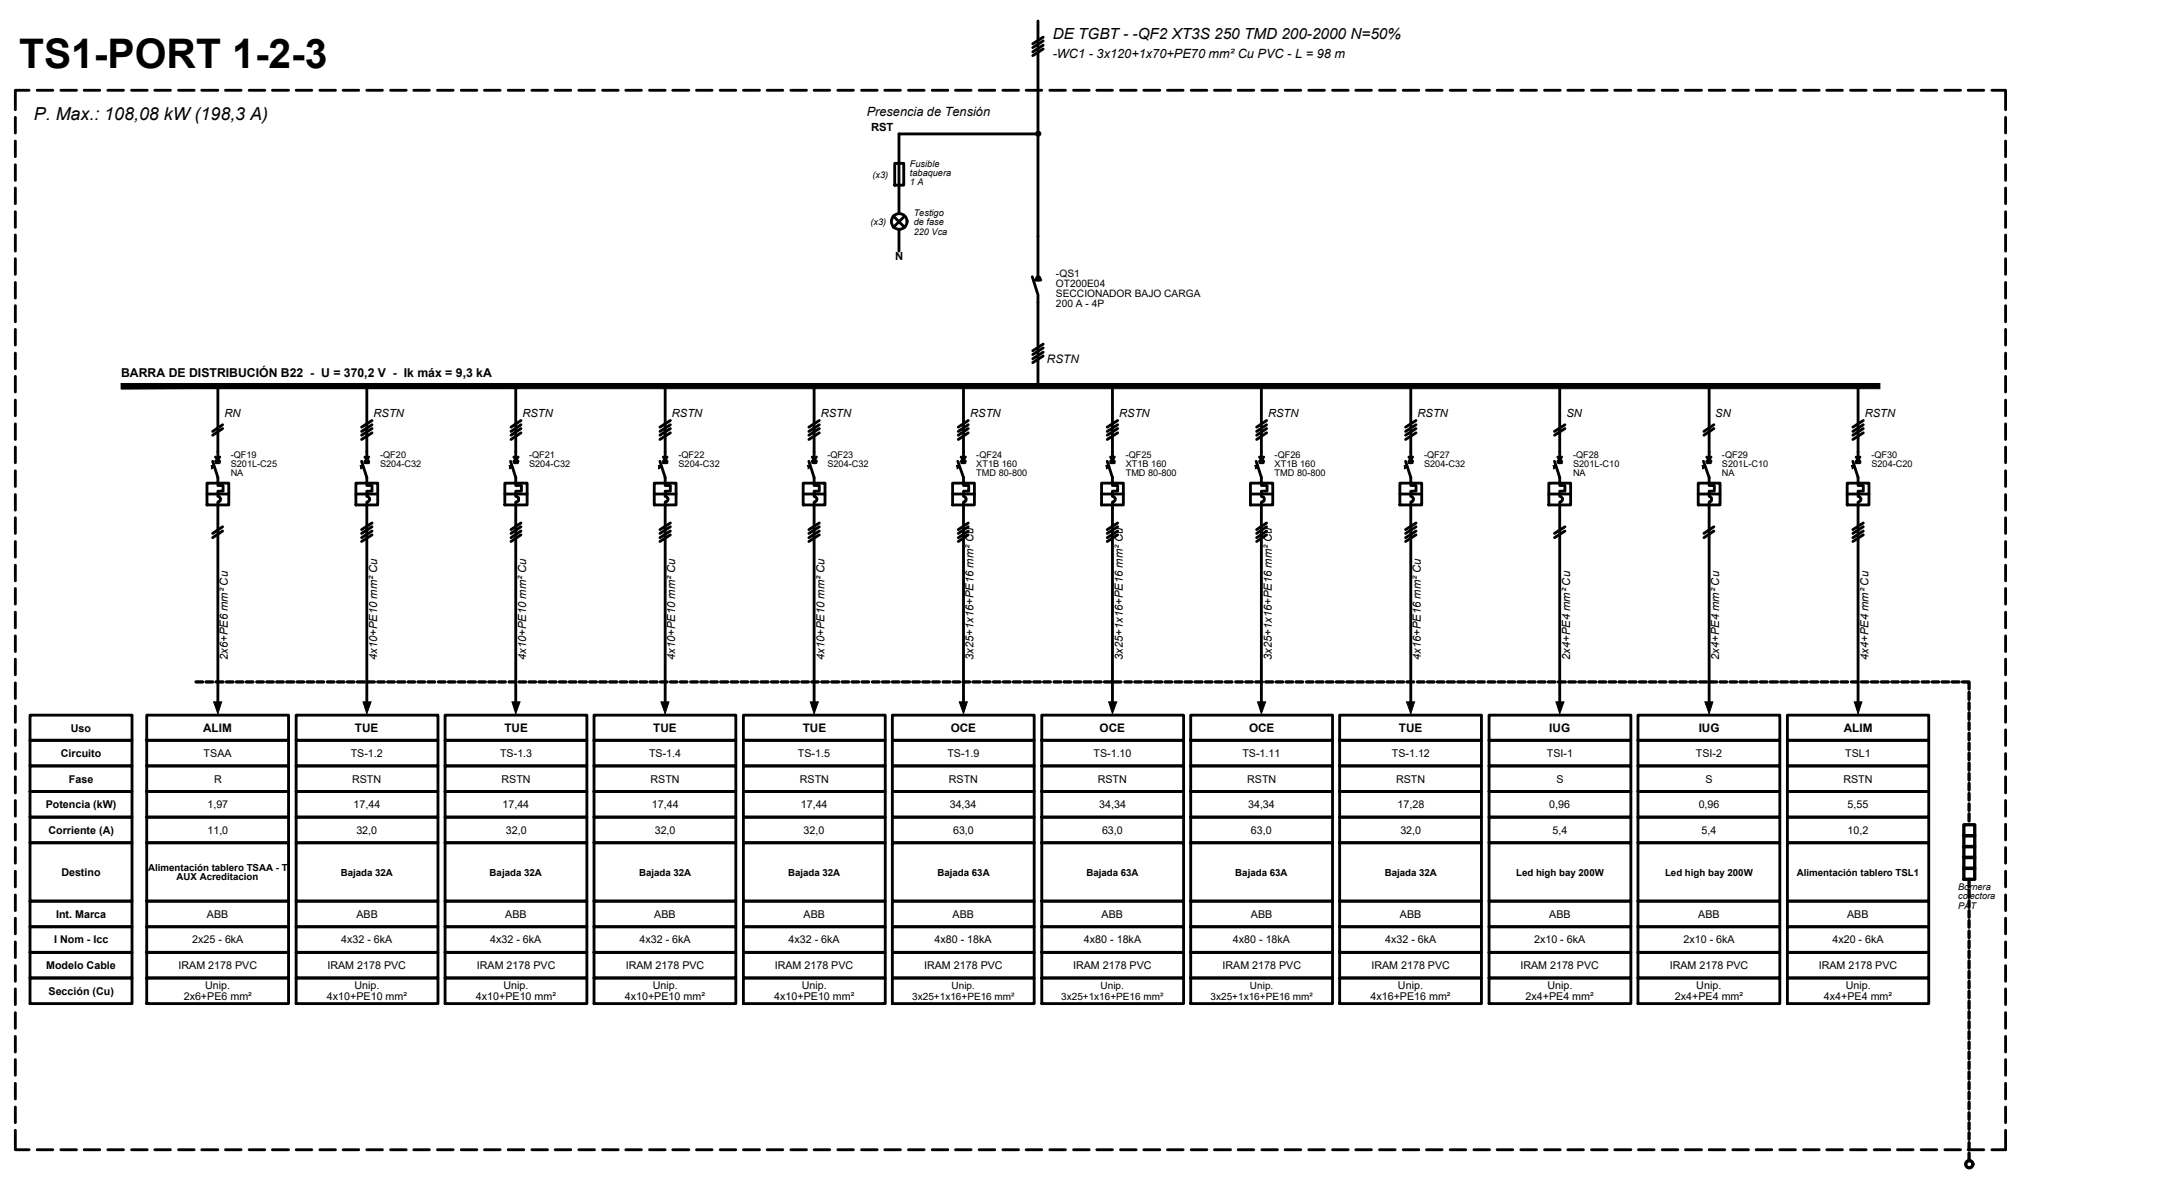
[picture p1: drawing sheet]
<svg xmlns="http://www.w3.org/2000/svg" width="193mm" height="106mm" viewBox="0 0 193 106" stroke-linecap="round" stroke-linejoin="round" font-family="sans-serif">
<!-- layer: UNI-MARCO -->
<g fill="none" stroke="#000" stroke-width=".25">
<path d="M1.4 10.5v1.4M1.4 12.6v1.4M1.4 14.7v1.4M1.4 16.8v1.4M1.4 18.9v1.4M2.6 8.1h-1.2v1.7M3.3 8.1h1.4M5.4 8.1h1.4M7.5 8.1h1.4M9.6 8.1h1.4M11.7 8.1h1.4M13.8 8.1h1.4"/>
<path d="M15.9 8.1h1.4M18 8.1h1.4M20.1 8.1h1.4M22.2 8.1h1.4M24.3 8.1h1.5M26.4 8.1h1.4M28.5 8.1h1.4M30.6 8.1h1.4M32.7 8.1h1.4M34.9 8.1h1.4M36.9 8.1h1.4M39 8.1h1.4"/>
<path d="M41.2 8.1h1.4M43.2 8.1h1.4M45.4 8.1h1.4M47.5 8.1h1.4M49.5 8.1h1.4M51.7 8.1h1.4M53.8 8.1h1.4M55.9 8.1h1.3M58 8.1h1.4M60 8.1h1.5M62.2 8.1h1.4M64.3 8.1h1.4"/>
<path d="M66.4 8.1h1.4M68.5 8.1h1.4M70.6 8.1h1.4M72.7 8.1h1.4M74.8 8.1h1.4M76.9 8.1h1.4M79 8.1h1.4M81.1 8.1h1.4M83.2 8.1h1.4M85.3 8.1h1.4M87.4 8.1h1.4M89.5 8.1h1.4"/>
<path d="M91.6 8.1h1.4M93.7 8.1h1.4M95.8 8.1h1.4M97.9 8.1h1.4M100 8.1h1.4M102.1 8.1h1.4M104.2 8.1h1.4M106.3 8.1h1.4M108.4 8.1h1.4M110.5 8.1h1.4M112.6 8.1h1.4M114.7 8.1h1.4"/>
<path d="M116.8 8.1h1.4M118.9 8.1h1.4M121 8.1h1.4M123.1 8.1h1.4M125.2 8.1h1.4M127.3 8.1h1.4M129.4 8.1h1.4M131.5 8.1h1.4M133.6 8.1h1.4M135.7 8.1h1.4M137.9 8.1h1.3M139.9 8.1h1.4"/>
<path d="M142 8.1h1.4M144.1 8.1h1.5M146.2 8.1h1.4M148.4 8.1h1.3M150.4 8.1h1.5M152.5 8.1h1.4M154.7 8.1h1.4M156.7 8.1h1.4M158.8 8.1h1.4M161 8.1h1.4M163 8.1h1.4M165.2 8.1h1.4"/>
<path d="M167.3 8.1h1.4M169.3 8.1h1.4M171.5 8.1h1.4M173.6 8.1h1.4M175.7 8.1h1.4M177.8 8.1h1.2v1.7M179 10.5v1.4M179 12.6v1.4M179 14.7v1.4M179 16.8v1.4M179 18.9v1.4M1.4 21v1.4"/>
<path d="M1.4 23.1v1.4M1.4 25.2v1.4M1.4 27.3v1.4M1.4 29.4v1.4M1.4 31.5v1.4M1.4 33.6v1.4M1.4 35.7v1.4M1.4 37.8v1.4M1.4 39.9v1.4M179 21v1.4M179 23.1v1.4M179 25.2v1.4"/>
<path d="M179 27.3v1.4M179 29.4v1.4M179 31.5v1.4M179 33.6v1.4M179 35.7v1.4M179 37.8v1.4M179 39.9v1.4M1.4 42v1.4M1.4 44.1v1.4M1.4 46.2v1.4M1.4 48.3v1.4M1.4 50.4v1.4"/>
<path d="M1.4 52.5v1.4M1.4 54.6v1.4M1.4 56.7v1.4M1.4 58.8v1.4M179 42v1.4M179 44.1v1.4M179 46.2v1.4M179 48.3v1.4M179 50.4v1.4M179 52.5v1.4M179 54.6v1.4M179 56.7v1.4"/>
<path d="M179 58.8v1.4M1.4 60.9v1.4M1.4 63v1.4M1.4 65.1v1.4M1.4 67.2v1.4M1.4 69.3v1.5M1.4 71.4v1.4M1.4 73.5v1.4M1.4 75.6v1.4M1.4 77.7v1.4M1.4 79.9v1.3M179 60.9v1.4"/>
<path d="M179 63v1.4M179 65.1v1.4M179 67.2v1.4M179 69.3v1.5M179 71.4v1.4M179 73.5v1.4M179 75.6v1.4M179 77.7v1.4M179 79.9v1.3M1.4 81.9v1.4M1.4 84v1.4M1.4 86.2v1.4"/>
<path d="M1.4 88.2v1.4M1.4 90.4v1.3M1.4 92.5v1.4M1.4 94.5v1.4M1.4 96.7v1.4M1.4 98.8v1.4M179 81.9v1.4M179 84v1.4M179 86.2v1.4M179 88.2v1.4M179 90.4v1.3M179 92.5v1.4"/>
<path d="M179 94.5v1.4M179 96.7v1.4M179 98.8v1.4M1.4 100.8v1.8h1.2M3.3 102.6h1.4M5.4 102.6h1.4M7.5 102.6h1.4M9.6 102.6h1.4M11.7 102.6h1.4M13.8 102.6h1.4M15.9 102.6h1.4M18 102.6h1.4"/>
<path d="M20.1 102.6h1.4M22.2 102.6h1.4M24.3 102.6h1.5M26.4 102.6h1.4M28.5 102.6h1.4M30.6 102.6h1.4M32.7 102.6h1.4M34.9 102.6h1.4M36.9 102.6h1.4M39 102.6h1.4M41.2 102.6h1.4M43.2 102.6h1.4"/>
<path d="M45.4 102.6h1.4M47.5 102.6h1.4M49.5 102.6h1.4M51.7 102.6h1.4M53.8 102.6h1.4M55.9 102.6h1.3M58 102.6h1.4M60 102.6h1.5M62.2 102.6h1.4M64.3 102.6h1.4M66.4 102.6h1.4M68.5 102.6h1.4"/>
<path d="M70.6 102.6h1.4M72.7 102.6h1.4M74.8 102.6h1.4M76.9 102.6h1.4M79 102.6h1.4M81.1 102.6h1.4M83.2 102.6h1.4M85.3 102.6h1.4M87.4 102.6h1.4M89.5 102.6h1.4M91.6 102.6h1.4M93.7 102.6h1.4"/>
<path d="M95.8 102.6h1.4M97.9 102.6h1.4M100 102.6h1.4M102.1 102.6h1.4M104.2 102.6h1.4M106.3 102.6h1.4M108.4 102.6h1.4M110.5 102.6h1.4M112.6 102.6h1.4M114.7 102.6h1.4M116.8 102.6h1.4M118.9 102.6h1.4"/>
<path d="M121 102.6h1.4M123.1 102.6h1.4M125.2 102.6h1.4M127.3 102.6h1.4M129.4 102.6h1.4M131.5 102.6h1.4M133.6 102.6h1.4M135.7 102.6h1.4M137.9 102.6h1.3M139.9 102.6h1.4M142 102.6h1.4M144.1 102.6h1.5"/>
<path d="M146.2 102.6h1.4M148.4 102.6h1.3M150.4 102.6h1.5M152.5 102.6h1.4M154.7 102.6h1.4M156.7 102.6h1.4M158.8 102.6h1.4M161 102.6h1.4M163 102.6h1.4M165.2 102.6h1.4M167.3 102.6h1.4M169.3 102.6h1.4"/>
<path d="M171.5 102.6h1.4M173.6 102.6h1.4M175.7 102.6h1.4M179 100.8v1.8h-1.2"/>
</g>
<!-- layer: UNI-LIN -->
<g fill="none" stroke="#000" stroke-width=".25">
<path d="M79.7 19.3l1 1M79.9 14.6h.8v1.9h-.8zM80.7 19.3l-1 1M92.6 11.9h-12.4v7.2M92.6 1.9v22.8M93.1 4.4l-.9 .6M93.1 4l-.9 .6M93.1 3.7l-.9 .5M93.1 3.3l-.9 .6M19.4 34.5v6.8M19.9 38.2l-.9 .6M19.9 37.9l-.9 .6"/>
<path d="M32.7 34.5v6.8M33.2 38.6l-.9 .6M33.2 38.2l-.9 .6M33.2 37.9l-.9 .6M33.2 37.5l-.9 .6M46 34.5v6.8M46.5 38.6l-.9 .6M46.5 38.2l-.9 .6M46.5 37.9l-.9 .6M46.5 37.5l-.9 .6M59.4 34.5v6.8M59.8 38.6l-.9 .6"/>
<path d="M59.8 38.2l-.9 .6M59.8 37.9l-.9 .6M59.8 37.5l-.9 .6M72.7 34.5v6.8M73.1 38.2l-.9 .6M73.1 38.6l-.9 .6M73.1 37.9l-.9 .6M73.1 37.5l-.9 .6M80.2 20.5v1.9M86 34.5v6.8M86.4 38.6l-.9 .6M86.4 38.2l-.9 .6"/>
<path d="M86.4 37.9l-.9 .6M86.4 37.5l-.9 .6M92.1 24.7l.5 1.6v8.2M92.4 25h.5M93.1 31.8l-.9 .6M93.1 31.4l-.9 .6M93.1 31l-.9 .6M93.1 30.7l-.9 .6M99.3 34.5v6.8M99.8 38.6l-1 .6M99.8 38.2l-1 .6M99.8 37.9l-1 .6"/>
<path d="M99.8 37.5l-1 .6M112.6 34.5v6.8M113 38.6l-.8 .6M113 38.2l-.8 .6M113 37.9l-.8 .6M113 37.5l-.8 .6M125.9 34.5v6.8M126.4 38.6l-1 .6M126.4 38.2l-1 .6M126.4 37.9l-1 .6M126.4 37.5l-1 .6M139.2 34.5v6.8"/>
<path d="M139.7 38.2l-1 .6M139.7 37.9l-1 .6M152.5 34.5v6.8M153 38.2l-.9 .6M153 37.9l-.9 .6M165.8 34.5v6.8M166.3 38.6l-.9 .6M166.3 38.2l-.9 .6M166.3 37.9l-.9 .6M166.3 37.5l-.9 .6M18.5 43.1h1.9v2h-1.9zM18.5 44.1h1.9"/>
<path d="M19 41.2l.4 1.4v.7h.5v.5h-.5v.5a.25 .25 0 0 1 .3 .2 .25 .25 0 0 1-.3 .3v18M19.2 40.8l.4 .4M19.3 41.3h.3M19.6 40.8l-.4 .4M19.9 47.4l-.9 .6M19.9 47l-.9 .6M31.8 43.1h1.9v2h-1.9zM31.8 44.1h1.9M32.3 41.2l.4 1.4v.7h.5v.5h-.5v.5a.25 .25 0 0 1 .3 .2 .25 .25 0 0 1-.3 .3v18M32.6 41.3h.3M32.6 40.8l.3 .4M32.9 40.8l-.3 .4"/>
<path d="M33.2 47.7l-.9 .6M33.2 47.4l-.9 .6M33.2 47l-.9 .6M33.2 46.7l-.9 .6M45.1 43.1h1.9v2h-1.9zM45.1 44.1h1.9M45.6 41.2l.4 1.4v.7h.5v.5h-.5v.5a.25 .25 0 0 1 .3 .2 .25 .25 0 0 1-.3 .3v18M45.9 40.8l.3 .4M45.9 41.3h.3M46.2 40.8l-.3 .4M46.5 47.7l-.9 .6M46.5 47.4l-.9 .6"/>
<path d="M46.5 47l-.9 .6M46.5 46.7l-.9 .6M58.4 43.1h1.9v2h-1.9zM58.4 44.1h1.9M58.9 41.2l.5 1.4v.7h.4v.5h-.4v.5a.25 .25 0 0 1 .2 .2 .25 .25 0 0 1-.2 .3v18M59.2 41.3h.3M59.2 40.8l.3 .4M59.5 40.8l-.3 .4M59.8 47.7l-.9 .6M59.8 47.4l-.9 .6M59.8 47l-.9 .6M59.8 46.7l-.9 .6"/>
<path d="M71.7 43.1h1.9v2h-1.9zM71.7 44.1h1.9M72.2 41.2l.5 1.4v.7h.4v.5h-.4v.5a.25 .25 0 0 1 .2 .2 .25 .25 0 0 1-.2 .3v18M72.5 40.8l.4 .4M72.5 41.3h.3M72.9 40.8l-.4 .4M73.1 47.7l-.9 .6M73.1 47.4l-.9 .6M73.1 47l-.9 .6M73.1 46.7l-.9 .6M85 43.1h2v2h-2zM85 44.1h2"/>
<path d="M85.5 41.2l.5 1.4v.7h.5v.5h-.5v.5a.25 .25 0 0 1 .2 .2 .25 .25 0 0 1-.2 .3v18M85.8 40.8l.4 .4M85.8 41.3h.3M86.2 40.8l-.4 .4M86.4 47.7l-.9 .6M86.4 47.4l-.9 .6M86.4 47l-.9 .6M86.4 46.7l-.9 .6M98.3 43.1h2v2h-2zM98.3 44.1h2M98.8 41.2l.5 1.4v.7h.5v.5h-.5v.5a.25 .25 0 0 1 .2 .2 .25 .25 0 0 1-.2 .3v18M99.1 41.3h.4"/>
<path d="M99.1 40.8l.4 .4M99.5 40.8l-.4 .4M99.8 47.7l-1 .6M99.8 47.4l-1 .6M99.8 47l-1 .6M99.8 46.7l-1 .6M111.6 43.1h2v2h-2zM111.6 44.1h2M112.1 41.2l.5 1.4v.7h.5v.5h-.5v.5a.25 .25 0 0 1 .2 .2 .25 .25 0 0 1-.2 .3v18M112.4 40.8l.4 .4M112.5 41.3h.2M112.8 40.8l-.4 .4"/>
<path d="M113 47.7l-.8 .6M113 47.4l-.8 .6M113 47l-.8 .6M113 46.7l-.8 .6M124.9 43.1h2v2h-2zM124.9 44.1h2M125.4 41.2l.5 1.4v.7h.5v.5h-.5v.5a.25 .25 0 0 1 .3 .2 .25 .25 0 0 1-.3 .3v18M125.7 41.3h.3M125.7 40.8l.4 .4M126.1 40.8l-.4 .4M126.4 47.7l-1 .6M126.4 47.4l-1 .6"/>
<path d="M126.4 47l-1 .6M126.4 46.7l-1 .6M138.2 43.1h2v2h-2zM138.2 44.1h2M138.7 41.2l.5 1.4v.7h.5v.5h-.5v.5a.25 .25 0 0 1 .3 .2 .25 .25 0 0 1-.3 .3v18M139 40.8l.4 .4M139.1 41.3h.3M139.4 40.8l-.4 .4M139.7 47.4l-1 .6M139.7 47l-1 .6M151.6 43.1h1.9v2h-1.9zM151.6 44.1h1.9"/>
<path d="M152 41.2l.5 1.4v.7h.5v.5h-.5v.5a.26 .26 0 0 1 .3 .2 .26 .26 0 0 1-.3 .3v18M152.3 40.8l.4 .4M152.4 41.3h.3M152.7 40.8l-.4 .4M153 47.4l-.9 .6M153 47l-.9 .6M164.9 43.1h1.9v2h-1.9zM164.9 44.1h1.9M165.4 41.2l.4 1.4v.7h.5v.5h-.5v.5a.25 .25 0 0 1 .3 .2 .25 .25 0 0 1-.3 .3v18M165.7 41.3h.3M165.7 40.8l.3 .4M166 40.8l-.3 .4"/>
<path d="M166.3 47.7l-.9 .6M166.3 47.4l-.9 .6M166.3 47l-.9 .6M166.3 46.7l-.9 .6"/>
<circle cx="80.3" cy="19.8" r=".7"/>
<circle cx="92.7" cy="11.9" r=".15"/>
<circle cx="92.7" cy="24.8" r=".15"/>
</g>
<!-- layer: UNI-BARRA -->
<path d="M10.8 34.2v.5l157-.5zM10.8 34.7l157-.5v.5z" fill="#000" stroke="#000" stroke-width=".09"/>
<!-- layer: UNI-TABLA -->
<g fill="none" stroke="#000" stroke-width=".25">
<path d="M2.7 63.8h9.1v2.3h-9.1zM2.7 66.1h9.1v2.2h-9.1zM2.7 68.3h9.1v2.3h-9.1zM2.7 70.6h9.1v2.3h-9.1zM2.7 72.9h9.1v2.3h-9.1zM2.7 75.2h9.1v5.2h-9.1zM13.1 63.8h12.7v2.3h-12.7zM13.1 66.1h12.7v2.2h-12.7zM13.1 68.3h12.7v2.3h-12.7zM13.1 70.6h12.7v2.3h-12.7zM13.1 72.9h12.7v2.3h-12.7zM13.1 75.2h12.7v5.2h-12.7z"/>
<path d="M26.4 63.8h12.7v2.3h-12.7zM26.4 66.1h12.7v2.2h-12.7zM26.4 68.3h12.7v2.3h-12.7zM26.4 70.6h12.7v2.3h-12.7zM26.4 72.9h12.7v2.3h-12.7zM26.4 75.2h12.7v5.2h-12.7zM39.7 63.8h12.7v2.3h-12.7zM39.7 66.1h12.7v2.2h-12.7zM39.7 68.3h12.7v2.3h-12.7zM39.7 70.6h12.7v2.3h-12.7zM39.7 72.9h12.7v2.3h-12.7zM39.7 75.2h12.7v5.2h-12.7z"/>
<path d="M53 63.8h12.7v2.3h-12.7zM53 66.1h12.7v2.2h-12.7zM53 68.3h12.7v2.3h-12.7zM53 70.6h12.7v2.3h-12.7zM53 72.9h12.7v2.3h-12.7zM53 75.2h12.7v5.2h-12.7zM66.4 63.8h12.6v2.3h-12.6zM66.4 66.1h12.6v2.2h-12.6zM66.4 68.3h12.6v2.3h-12.6zM66.4 70.6h12.6v2.3h-12.6zM66.4 72.9h12.6v2.3h-12.6zM66.4 75.2h12.6v5.2h-12.6z"/>
<path d="M79.6 63.8h12.7v2.3h-12.7zM79.6 66.1h12.7v2.2h-12.7zM79.6 68.3h12.7v2.3h-12.7zM79.6 70.6h12.7v2.3h-12.7zM79.6 72.9h12.7v2.3h-12.7zM79.6 75.2h12.7v5.2h-12.7zM93 63.8h12.6v2.3h-12.6zM93 66.1h12.6v2.2h-12.6zM93 68.3h12.6v2.3h-12.6zM93 70.6h12.6v2.3h-12.6zM93 72.9h12.6v2.3h-12.6zM93 75.2h12.6v5.2h-12.6z"/>
<path d="M106.3 63.8h12.6v2.3h-12.6zM106.3 66.1h12.6v2.2h-12.6zM106.3 68.3h12.6v2.3h-12.6zM106.3 70.6h12.6v2.3h-12.6zM106.3 72.9h12.6v2.3h-12.6zM106.3 75.2h12.6v5.2h-12.6zM119.6 63.8h12.6v2.3h-12.6zM119.6 66.1h12.6v2.2h-12.6zM119.6 68.3h12.6v2.3h-12.6zM119.6 70.6h12.6v2.3h-12.6zM119.6 72.9h12.6v2.3h-12.6zM119.6 75.2h12.6v5.2h-12.6z"/>
<path d="M132.9 63.8h12.7v2.3h-12.7zM132.9 66.1h12.7v2.2h-12.7zM132.9 68.3h12.7v2.3h-12.7zM132.9 70.6h12.7v2.3h-12.7zM132.9 72.9h12.7v2.3h-12.7zM132.9 75.2h12.7v5.2h-12.7zM146.2 63.8h12.6v2.3h-12.6zM146.2 66.1h12.6v2.2h-12.6zM146.2 68.3h12.6v2.3h-12.6zM146.2 70.6h12.6v2.3h-12.6zM146.2 72.9h12.6v2.3h-12.6zM146.2 75.2h12.6v5.2h-12.6z"/>
<path d="M159.5 63.8h12.6v2.3h-12.6zM159.5 66.1h12.6v2.2h-12.6zM159.5 68.3h12.6v2.3h-12.6zM159.5 70.6h12.6v2.3h-12.6zM159.5 72.9h12.6v2.3h-12.6zM159.5 75.2h12.6v5.2h-12.6zM2.7 80.4h9.1v2.3h-9.1zM2.7 82.7h9.1v2.3h-9.1zM2.7 85h9.1v2.3h-9.1zM2.7 87.3h9.1v2.2h-9.1zM13.1 80.4h12.7v2.3h-12.7zM13.1 82.7h12.7v2.3h-12.7z"/>
<path d="M13.1 85h12.7v2.3h-12.7zM13.1 87.3h12.7v2.2h-12.7zM26.4 80.4h12.7v2.3h-12.7zM26.4 82.7h12.7v2.3h-12.7zM26.4 85h12.7v2.3h-12.7zM26.4 87.3h12.7v2.2h-12.7zM39.7 80.4h12.7v2.3h-12.7zM39.7 82.7h12.7v2.3h-12.7zM39.7 85h12.7v2.3h-12.7zM39.7 87.3h12.7v2.2h-12.7zM53 80.4h12.7v2.3h-12.7zM53 82.7h12.7v2.3h-12.7z"/>
<path d="M53 85h12.7v2.3h-12.7zM53 87.3h12.7v2.2h-12.7zM66.4 80.4h12.6v2.3h-12.6zM66.4 82.7h12.6v2.3h-12.6zM66.4 85h12.6v2.3h-12.6zM66.4 87.3h12.6v2.2h-12.6zM79.6 80.4h12.7v2.3h-12.7zM79.6 82.7h12.7v2.3h-12.7zM79.6 85h12.7v2.3h-12.7zM79.6 87.3h12.7v2.2h-12.7zM93 80.4h12.6v2.3h-12.6zM93 82.7h12.6v2.3h-12.6z"/>
<path d="M93 85h12.6v2.3h-12.6zM93 87.3h12.6v2.2h-12.6zM106.3 80.4h12.6v2.3h-12.6zM106.3 82.7h12.6v2.3h-12.6zM106.3 85h12.6v2.3h-12.6zM106.3 87.3h12.6v2.2h-12.6zM119.6 80.4h12.6v2.3h-12.6zM119.6 82.7h12.6v2.3h-12.6zM119.6 85h12.6v2.3h-12.6zM119.6 87.3h12.6v2.2h-12.6zM132.9 80.4h12.7v2.3h-12.7zM132.9 82.7h12.7v2.3h-12.7z"/>
<path d="M132.9 85h12.7v2.3h-12.7zM132.9 87.3h12.7v2.2h-12.7zM146.2 80.4h12.6v2.3h-12.6zM146.2 82.7h12.6v2.3h-12.6zM146.2 85h12.6v2.3h-12.6zM146.2 87.3h12.6v2.2h-12.6zM159.5 80.4h12.6v2.3h-12.6zM159.5 82.7h12.6v2.3h-12.6zM159.5 85h12.6v2.3h-12.6zM159.5 87.3h12.6v2.2h-12.6z"/>
</g>
<!-- layer: UNI-LIN -->
<g fill="#000" stroke="#000" stroke-width=".09">
<path d="M19.1 62.6h.7l-.4 1.1zM32.4 62.6h.7l-.4 1.1zM45.7 62.6h.7l-.4 1.1zM59 62.6h.7l-.3 1.1zM72.3 62.6h.7l-.3 1.1zM85.6 62.6h.7l-.3 1.1zM98.9 62.6h.8l-.4 1.1zM112.2 62.6h.8l-.4 1.1zM125.5 62.6h.8l-.4 1.1zM138.9 62.6h.7l-.4 1.1zM152.2 62.6h.7l-.4 1.1zM165.5 62.6h.7l-.4 1.1z"/>
<path d="M19.1 41.5v.2l-.2 .1zM18.9 41.5v.3l.2-.3z"/>
<path d="M32.4 41.5v.2l-.2 .1zM32.1 41.5l.1 .3 .2-.3z"/>
<path d="M45.7 41.5l.1 .2-.3 .1zM45.4 41.5l.1 .3 .2-.3z"/>
<path d="M59 41.5l.1 .2-.3 .1zM58.8 41.5v.3l.2-.3z"/>
<path d="M72.3 41.5l.1 .2-.2 .1zM72.1 41.5l.1 .3 .1-.3z"/>
<path d="M85.6 41.5l.1 .2-.3 .1zM85.4 41.5v.3l.2-.3z"/>
<path d="M98.9 41.5l.1 .2-.2 .1zM98.7 41.5l.1 .3 .1-.3z"/>
<path d="M112.2 41.5l.1 .2-.2 .1zM112 41.5l.1 .3 .1-.3z"/>
<path d="M125.5 41.5l.1 .2-.2 .1zM125.3 41.5l.1 .3 .1-.3z"/>
<path d="M138.9 41.5v.2l-.2 .1zM138.6 41.5l.1 .3 .2-.3z"/>
<path d="M152.2 41.5v.2l-.2 .1zM151.9 41.5l.1 .3 .2-.3z"/>
<path d="M165.5 41.5v.2l-.2 .1zM165.2 41.5l.1 .3 .2-.3z"/>
</g>
<!-- layer: UNI-PAT -->
<g fill="none" stroke="#000" stroke-width=".3">
<path d="M17.5 60.8h.6M18.4 60.8h.6M19.3 60.8h.6M20.2 60.8h.6M21.1 60.8h.6M22 60.8h.6M22.9 60.8h.6M23.8 60.8h.6M24.7 60.8h.6M25.6 60.8h.6M26.5 60.8h.6M27.4 60.8h.6"/>
<path d="M28.3 60.8h.6M29.2 60.8h.6M30.1 60.8h.6M31 60.8h.6M31.9 60.8h.6M32.8 60.8h.6M33.7 60.8h.6M34.6 60.8h.6M35.5 60.8h.6M36.4 60.8h.6M37.3 60.8h.6M38.2 60.8h.6"/>
<path d="M39.1 60.8h.6M40 60.8h.6M40.9 60.8h.6M41.8 60.8h.6M42.7 60.8h.6M43.6 60.8h.6M44.5 60.8h.6M45.4 60.8h.6M46.3 60.8h.6M47.2 60.8h.6M48.1 60.8h.6M49 60.8h.6"/>
<path d="M49.9 60.8h.6M50.8 60.8h.6M51.7 60.8h.6M52.6 60.8h.6M53.5 60.8h.6M54.4 60.8h.6M55.3 60.8h.6M56.2 60.8h.6M57.1 60.8h.6M58 60.8h.6M58.9 60.8h.6M59.8 60.8h.6"/>
<path d="M60.7 60.8h.6M61.7 60.8h.5M62.5 60.8h.6M63.4 60.8h.6M64.3 60.8h.7M65.3 60.8h.5M66.1 60.8h.6M67 60.8h.6M67.9 60.8h.7M68.8 60.8h.6M69.7 60.8h.6M70.6 60.8h.7"/>
<path d="M71.6 60.8h.6M72.4 60.8h.6M73.3 60.8h.6M74.2 60.8h.7M75.2 60.8h.5M76 60.8h.6M76.9 60.8h.6M77.9 60.8h.6M78.8 60.8h.5M79.6 60.8h.6M80.5 60.8h.7M81.5 60.8h.6"/>
<path d="M82.4 60.8h.5M83.2 60.8h.6M84.2 60.8h.6M85.1 60.8h.6M86 60.8h.5M86.8 60.8h.7M87.8 60.8h.6M88.7 60.8h.6M89.5 60.8h.6M90.4 60.8h.7M91.4 60.8h.6M92.3 60.8h.6"/>
<path d="M93.1 60.8h.6M94.1 60.8h.6M95 60.8h.6M95.9 60.8h.5M96.7 60.8h.7M97.7 60.8h.6M98.6 60.8h.6M99.5 60.8h.5M100.4 60.8h.6M101.3 60.8h.6M102.2 60.8h.6M103.1 60.8h.6"/>
<path d="M104 60.8h.6M104.9 60.8h.6M105.8 60.8h.6M106.7 60.8h.6M107.6 60.8h.6M108.5 60.8h.6M109.4 60.8h.6M110.3 60.8h.6M111.2 60.8h.6M112.1 60.8h.6M113 60.8h.6M113.9 60.8h.6"/>
<path d="M114.8 60.8h.6M115.7 60.8h.6M116.6 60.8h.6M117.5 60.8h.6M118.4 60.8h.6M119.3 60.8h.6M120.2 60.8h.6M121.1 60.8h.6M122 60.8h.6M122.9 60.8h.6M123.8 60.8h.6M124.7 60.8h.6"/>
<path d="M125.6 60.8h.6M126.5 60.8h.6M127.4 60.8h.6M128.3 60.8h.6M129.2 60.8h.6M130.1 60.8h.6M131 60.8h.6M131.9 60.8h.6M132.8 60.8h.6M133.7 60.8h.6M134.6 60.8h.6M135.5 60.8h.6"/>
<path d="M136.4 60.8h.6M137.3 60.8h.6M138.2 60.8h.6M139.1 60.8h.6M140 60.8h.6M140.9 60.8h.6M141.8 60.8h.6M142.7 60.8h.6M143.6 60.8h.6M144.5 60.8h.6M145.4 60.8h.6M146.3 60.8h.6"/>
<path d="M147.2 60.8h.6M148.1 60.8h.6M149 60.8h.6M149.9 60.8h.6M150.8 60.8h.6M151.7 60.8h.6M152.6 60.8h.6M153.5 60.8h.6M154.4 60.8h.6M155.3 60.8h.6M156.2 60.8h.6M157.1 60.8h.6"/>
<path d="M158 60.8h.6M158.9 60.8h.6M159.8 60.8h.6M160.7 60.8h.6M161.6 60.8h.6M162.5 60.8h.6M163.4 60.8h.6M164.3 60.8h.6M165.2 60.8h.6M166.1 60.8h.6M167 60.8h.6M167.9 60.8h.6"/>
<path d="M168.8 60.8h.6M169.7 60.8h.6M170.6 60.8h.6M171.5 60.8h.6M172.4 60.8h.6M173.3 60.8h.6M174.2 60.8h.7M175.1 60.8h.6v.7M175.3 77.5h.9v1h-.9zM175.3 76.5h.9v1h-.9zM175.3 75.5h.9v1h-.9zM175.3 74.6h.9v.9h-.9z"/>
<path d="M175.3 73.6h.9v1h-.9zM175.7 61.8v.6M175.7 62.7v.6M175.7 63.6v.6M175.7 64.5v.6M175.7 65.4v.6M175.7 66.3v.6M175.7 67.2v.6M175.7 68.1v.6M175.7 69v.6M175.7 69.9v.6M175.7 70.8v.6"/>
<path d="M175.7 71.7v.6M175.7 72.6v.6M175.7 78.5v.6M175.7 79.4v.7M175.7 80.4v.6M175.7 81.2v.6M175.7 82.1v.6M175.7 83.1v.6M175.7 84v.6M175.7 84.8v.6M175.7 85.7v.7M175.7 86.7v.6"/>
<path d="M175.7 87.6v.5M175.7 88.4v.6M175.7 89.3v.7M175.7 90.3v.6M175.7 91.2v.5M175.7 92v.7M175.7 93v.6M175.7 93.9v.6M175.7 94.8v.5M175.7 95.6v.7M175.7 96.6v.6M175.7 97.5v.6"/>
<path d="M175.7 98.4v.5M175.7 99.3v.6M175.7 100.2v.6M175.7 101.1v.6M175.7 102v.6M175.7 102.9v.7"/>
<circle cx="175.8" cy="103.9" r=".32"/>
</g>
<text font-size="3.6" x="1.7" y="6.1">TS1-PORT 1-2-3</text>
<text font-size="1.6" x="3" y="10.7">P. Max.: 108,08 kW (198,3 A)</text>
<text font-size="1.4" x="94" y="3.5">DE TGBT - -QF2 XT3S 250 TMD 200-2000 N=50%</text>
<g font-size="1.1">
<text x="94" y="5.1">-WC1 - 3x120+1x70+PE70 mm² Cu PVC - L = 98 m</text>
<text x="77.4" y="10.3">Presencia de Tensión</text>
<text x="10.8" y="33.6">BARRA DE DISTRIBUCIÓN B22 - U = 370,2 V - Ik máx = 9,3 kA</text>
</g>
<g font-size="1">
<text x="77.7" y="11.7">RST</text>
<text x="79.9" y="23.2">N</text>
<text x="93.4" y="32.4">RSTN</text>
<text x="20" y="37.2">RN</text>
<text x="33.3" y="37.2">RSTN</text>
<text x="46.6" y="37.2">RSTN</text>
<text x="60" y="37.2">RSTN</text>
<text x="73.3" y="37.2">RSTN</text>
<text x="86.6" y="37.2">RSTN</text>
<text x="99.9" y="37.2">RSTN</text>
<text x="113.2" y="37.2">RSTN</text>
<text x="126.5" y="37.2">RSTN</text>
<text x="139.8" y="37.2">SN</text>
<text x="153.1" y="37.2">SN</text>
<text x="166.4" y="37.2">RSTN</text>
<text x="20.3" y="58.9" transform="rotate(-90 20.3 58.9)">2x6+PE6 mm² Cu</text>
<text x="33.7" y="58.9" transform="rotate(-90 33.7 58.9)">4x10+PE10 mm² Cu</text>
<text x="47" y="58.9" transform="rotate(-90 47 58.9)">4x10+PE10 mm² Cu</text>
<text x="60.3" y="58.9" transform="rotate(-90 60.3 58.9)">4x10+PE10 mm² Cu</text>
<text x="73.6" y="58.9" transform="rotate(-90 73.6 58.9)">4x10+PE10 mm² Cu</text>
<text x="86.9" y="58.9" transform="rotate(-90 86.9 58.9)">3x25+1x16+PE16 mm² Cu</text>
<text x="100.2" y="58.9" transform="rotate(-90 100.2 58.9)">3x25+1x16+PE16 mm² Cu</text>
<text x="113.5" y="58.9" transform="rotate(-90 113.5 58.9)">3x25+1x16+PE16 mm² Cu</text>
<text x="126.8" y="58.9" transform="rotate(-90 126.8 58.9)">4x16+PE16 mm² Cu</text>
<text x="140.1" y="58.9" transform="rotate(-90 140.1 58.9)">2x4+PE4 mm² Cu</text>
<text x="153.4" y="58.9" transform="rotate(-90 153.4 58.9)">2x4+PE4 mm² Cu</text>
<text x="166.8" y="58.9" transform="rotate(-90 166.8 58.9)">4x4+PE4 mm² Cu</text>
<text x="6.3" y="65.3">Uso</text>
<text x="18.1" y="65.3">ALIM</text>
<text x="31.7" y="65.3">TUE</text>
<text x="45" y="65.3">TUE</text>
<text x="58.3" y="65.3">TUE</text>
<text x="71.6" y="65.3">TUE</text>
<text x="84.9" y="65.3">OCE</text>
<text x="98.1" y="65.3">OCE</text>
<text x="111.5" y="65.3">OCE</text>
<text x="124.9" y="65.3">TUE</text>
<text x="138.3" y="65.3">IUG</text>
<text x="151.6" y="65.3">IUG</text>
<text x="164.6" y="65.3">ALIM</text>
<text x="5.4" y="67.6">Circuito</text>
<text x="6.2" y="69.8">Fase</text>
<text x="18.2" y="67.6">TSAA</text>
<text x="19.1" y="69.8">R</text>
<text x="31.3" y="67.6">TS-1.2</text>
<text x="31.4" y="69.8">RSTN</text>
<text x="44.6" y="67.6">TS-1.3</text>
<text x="44.8" y="69.8">RSTN</text>
<text x="57.9" y="67.6">TS-1.4</text>
<text x="58.1" y="69.8">RSTN</text>
<text x="71.2" y="67.6">TS-1.5</text>
<text x="71.4" y="69.8">RSTN</text>
<text x="84.6" y="67.6">TS-1.9</text>
<text x="84.7" y="69.8">RSTN</text>
<text x="97.6" y="67.6">TS-1.10</text>
<text x="98" y="69.8">RSTN</text>
<text x="110.9" y="67.6">TS-1.11</text>
<text x="111.3" y="69.8">RSTN</text>
<text x="124.2" y="67.6">TS-1.12</text>
<text x="124.6" y="69.8">RSTN</text>
<text x="138.1" y="67.6">TSI-1</text>
<text x="138.9" y="69.8">S</text>
<text x="151.4" y="67.6">TSI-2</text>
<text x="152.2" y="69.8">S</text>
<text x="164.5" y="69.8">RSTN</text>
<text x="164.7" y="67.6">TSL1</text>
<text x="4.1" y="72.1">Potencia (kW)</text>
<text x="4.3" y="74.4">Corriente (A)</text>
<text x="18.5" y="72.1">1,97</text>
<text x="18.5" y="74.4">11,0</text>
<text x="31.6" y="72.1">17,44</text>
<text x="31.8" y="74.4">32,0</text>
<text x="44.8" y="72.1">17,44</text>
<text x="45.1" y="74.4">32,0</text>
<text x="58.2" y="72.1">17,44</text>
<text x="58.4" y="74.4">32,0</text>
<text x="71.5" y="72.1">17,44</text>
<text x="71.7" y="74.4">32,0</text>
<text x="84.8" y="72.1">34,34</text>
<text x="85.1" y="74.4">63,0</text>
<text x="98.1" y="72.1">34,34</text>
<text x="98.4" y="74.4">63,0</text>
<text x="111.4" y="72.1">34,34</text>
<text x="111.6" y="74.4">63,0</text>
<text x="124.7" y="72.1">17,28</text>
<text x="125" y="74.4">32,0</text>
<text x="138.3" y="72.1">0,96</text>
<text x="138.6" y="74.4">5,4</text>
<text x="151.6" y="72.1">0,96</text>
<text x="151.9" y="74.4">5,4</text>
<text x="164.9" y="72.1">5,55</text>
<text x="164.9" y="74.4">10,2</text>
<text x="5" y="81.9">Int. Marca</text>
<text x="5.5" y="78.2">Destino</text>
<text x="18.5" y="81.9">ABB</text>
<text x="31.8" y="81.9">ABB</text>
<text x="45.1" y="81.9">ABB</text>
<text x="58.4" y="81.9">ABB</text>
<text x="71.7" y="81.9">ABB</text>
<text x="85" y="81.9">ABB</text>
<text x="98.3" y="81.9">ABB</text>
<text x="111.6" y="81.9">ABB</text>
<text x="124.9" y="81.9">ABB</text>
<text x="138.3" y="81.9">ABB</text>
<text x="151.6" y="81.9">ABB</text>
<text x="164.9" y="81.9">ABB</text>
<text x="4.1" y="86.5">Modelo Cable</text>
<text x="4.3" y="88.7">Sección (Cu)</text>
<text x="4.8" y="84.2">I Nom - Icc</text>
<text x="15.9" y="86.5">IRAM 2178 PVC</text>
<text x="16.4" y="89.3">2x6+PE6 mm²</text>
<text x="17.2" y="84.2">2x25 - 6kA</text>
<text x="18.3" y="88.2">Unip.</text>
<text x="29.2" y="89.3">4x10+PE10 mm²</text>
<text x="29.2" y="86.5">IRAM 2178 PVC</text>
<text x="30.5" y="84.2">4x32 - 6kA</text>
<text x="31.6" y="88.2">Unip.</text>
<text x="42.5" y="89.3">4x10+PE10 mm²</text>
<text x="42.6" y="86.5">IRAM 2178 PVC</text>
<text x="43.7" y="84.2">4x32 - 6kA</text>
<text x="44.9" y="88.2">Unip.</text>
<text x="55.8" y="89.3">4x10+PE10 mm²</text>
<text x="55.9" y="86.5">IRAM 2178 PVC</text>
<text x="57.1" y="84.2">4x32 - 6kA</text>
<text x="58.3" y="88.2">Unip.</text>
<text x="69.1" y="89.3">4x10+PE10 mm²</text>
<text x="69.1" y="86.5">IRAM 2178 PVC</text>
<text x="70.4" y="84.2">4x32 - 6kA</text>
<text x="71.6" y="88.2">Unip.</text>
<text x="82.5" y="86.5">IRAM 2178 PVC</text>
<text x="83.4" y="84.2">4x80 - 18kA</text>
<text x="95.8" y="86.5">IRAM 2178 PVC</text>
<text x="96.7" y="84.2">4x80 - 18kA</text>
<text x="109.1" y="86.5">IRAM 2178 PVC</text>
<text x="110" y="84.2">4x80 - 18kA</text>
<text x="122.3" y="89.3">4x16+PE16 mm²</text>
<text x="122.4" y="86.5">IRAM 2178 PVC</text>
<text x="123.6" y="84.2">4x32 - 6kA</text>
<text x="124.8" y="88.2">Unip.</text>
<text x="135.7" y="86.5">IRAM 2178 PVC</text>
<text x="136.2" y="89.3">2x4+PE4 mm²</text>
<text x="136.9" y="84.2">2x10 - 6kA</text>
<text x="138.1" y="88.2">Unip.</text>
<text x="149" y="86.5">IRAM 2178 PVC</text>
<text x="149.5" y="89.3">2x4+PE4 mm²</text>
<text x="150.3" y="84.2">2x10 - 6kA</text>
<text x="151.4" y="88.2">Unip.</text>
<text x="162.3" y="86.5">IRAM 2178 PVC</text>
<text x="162.8" y="89.3">4x4+PE4 mm²</text>
<text x="163.5" y="84.2">4x20 - 6kA</text>
<text x="164.7" y="88.2">Unip.</text>
</g>
<g font-size=".9">
<text x="94.2" y="24.7">-QS1</text>
<text x="94.2" y="25.6">OT200E04</text>
<text x="94.2" y="26.5">SECCIONADOR BAJO CARGA</text>
<text x="94.2" y="27.4">200 A - 4P</text>
<text x="13.2" y="77.7">Alimentación tablero TSAA - T</text>
<text x="15.8" y="78.5">AUX Acreditacion</text>
<text x="30.4" y="78.1">Bajada 32A</text>
<text x="43.7" y="78.1">Bajada 32A</text>
<text x="57" y="78.1">Bajada 32A</text>
<text x="70.3" y="78.1">Bajada 32A</text>
<text x="83.7" y="78.1">Bajada 63A</text>
<text x="97" y="78.1">Bajada 63A</text>
<text x="110.3" y="78.1">Bajada 63A</text>
<text x="123.6" y="78.1">Bajada 32A</text>
<text x="135.3" y="78.1">Led high bay 200W</text>
<text x="148.6" y="78.1">Led high bay 200W</text>
<text x="160.4" y="78.1">Alimentación tablero TSL1</text>
<text x="81.4" y="89.2">3x25+1x16+PE16 mm²</text>
<text x="84.9" y="88.2">Unip.</text>
<text x="94.7" y="89.2">3x25+1x16+PE16 mm²</text>
<text x="98.2" y="88.2">Unip.</text>
<text x="108" y="89.2">3x25+1x16+PE16 mm²</text>
<text x="111.6" y="88.2">Unip.</text>
</g>
<g font-size=".8">
<text x="77.9" y="15.8">(x3)</text>
<text x="81.2" y="14.9">Fusible</text>
<text x="81.2" y="15.7">tabaquera</text>
<text x="81.2" y="16.5">1 A</text>
<text x="77.7" y="20.1">(x3)</text>
<text x="81.5" y="19.3">Testigo</text>
<text x="81.5" y="20.1">de fase</text>
<text x="81.5" y="20.9">220 Vca</text>
<text x="20.6" y="40.8">-QF19</text>
<text x="20.6" y="41.6">S201L-C25</text>
<text x="33.9" y="40.8">-QF20</text>
<text x="33.9" y="41.6">S204-C32</text>
<text x="47.2" y="40.8">-QF21</text>
<text x="47.2" y="41.6">S204-C32</text>
<text x="60.6" y="40.8">-QF22</text>
<text x="60.6" y="41.6">S204-C32</text>
<text x="73.8" y="40.8">-QF23</text>
<text x="73.8" y="41.6">S204-C32</text>
<text x="87.1" y="40.8">-QF24</text>
<text x="87.1" y="41.6">XT1B 160</text>
<text x="100.5" y="40.8">-QF25</text>
<text x="100.5" y="41.6">XT1B 160</text>
<text x="113.8" y="40.8">-QF26</text>
<text x="113.8" y="41.6">XT1B 160</text>
<text x="127.1" y="40.8">-QF27</text>
<text x="127.1" y="41.6">S204-C32</text>
<text x="140.4" y="40.8">-QF28</text>
<text x="140.4" y="41.6">S201L-C10</text>
<text x="153.7" y="40.8">-QF29</text>
<text x="153.7" y="41.6">S201L-C10</text>
<text x="167" y="40.8">-QF30</text>
<text x="167" y="41.6">S204-C20</text>
<text x="20.6" y="42.4">NA</text>
<text x="87.1" y="42.4">TMD 80-800</text>
<text x="100.5" y="42.4">TMD 80-800</text>
<text x="113.8" y="42.4">TMD 80-800</text>
<text x="140.4" y="42.4">NA</text>
<text x="153.7" y="42.4">NA</text>
<text x="174.8" y="79.4">Bornera</text>
<text x="174.8" y="80.2">colectora</text>
<text x="174.8" y="81.1">PAT</text>
</g>
</svg>
